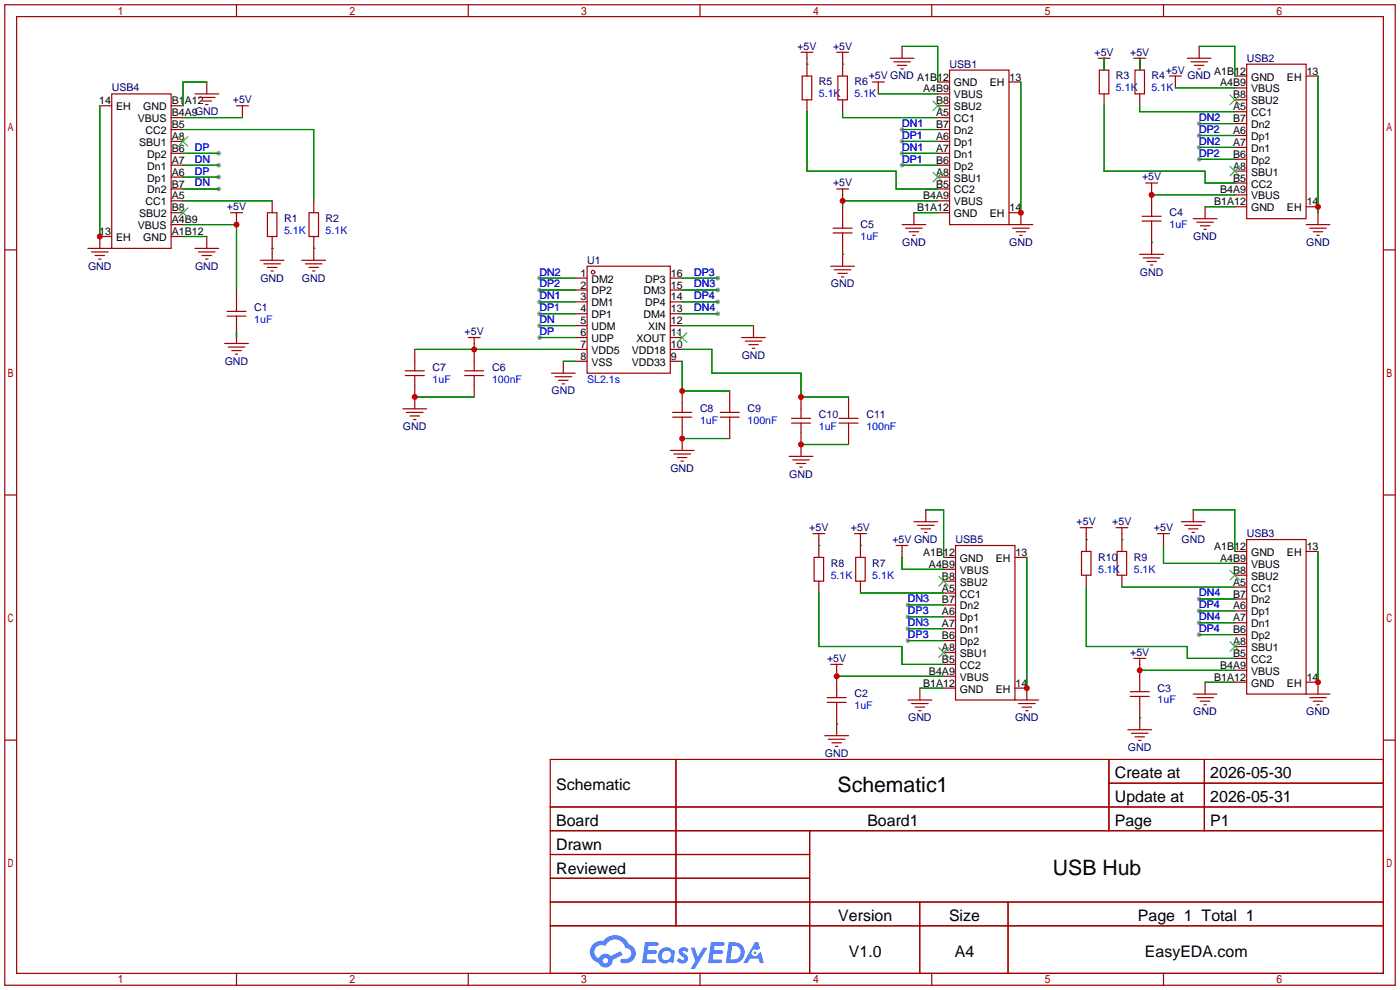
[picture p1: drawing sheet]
<svg xmlns="http://www.w3.org/2000/svg" width="299mm" height="212mm" viewBox="0 0 299 212" stroke-linecap="round" stroke-linejoin="round" font-family="sans-serif">
<g fill="#999">
<circle cx="46.7" cy="32.8" r=".51"/>
<circle cx="46.7" cy="35.3" r=".51"/>
<circle cx="46.7" cy="37.8" r=".51"/>
<circle cx="46.7" cy="40.4" r=".51"/>
<circle cx="115.3" cy="72.1" r=".51"/>
<circle cx="115.3" cy="69.6" r=".51"/>
<circle cx="115.3" cy="59.4" r=".51"/>
<circle cx="115.3" cy="62" r=".51"/>
<circle cx="115.3" cy="64.5" r=".51"/>
<circle cx="115.3" cy="67.1" r=".51"/>
<circle cx="153.4" cy="59.4" r=".51"/>
<circle cx="153.4" cy="62" r=".51"/>
<circle cx="153.4" cy="64.5" r=".51"/>
<circle cx="153.4" cy="67.1" r=".51"/>
<circle cx="192.8" cy="30.2" r=".51"/>
<circle cx="192.8" cy="27.7" r=".51"/>
<circle cx="192.8" cy="35.3" r=".51"/>
<circle cx="192.8" cy="32.8" r=".51"/>
<circle cx="256.3" cy="26.4" r=".51"/>
<circle cx="256.3" cy="29" r=".51"/>
<circle cx="256.3" cy="31.5" r=".51"/>
<circle cx="256.3" cy="34" r=".51"/>
<circle cx="256.3" cy="135.6" r=".51"/>
<circle cx="256.3" cy="133.1" r=".51"/>
<circle cx="256.3" cy="130.6" r=".51"/>
<circle cx="256.3" cy="128" r=".51"/>
<circle cx="194.1" cy="136.9" r=".51"/>
<circle cx="194.1" cy="134.4" r=".51"/>
<circle cx="194.1" cy="131.8" r=".51"/>
<circle cx="194.1" cy="129.3" r=".51"/>
</g>
<g fill="none" stroke="#a10000" stroke-width=".25">
<path d="M1 1h297.2v209.6h-297.2zM3.6 3.6h292.1v204.4h-292.1zM50.5 1v2.6M100.1 1v2.6M149.6 1v2.6M199.1 1v2.6M248.7 1v2.6M1 53.4h2.6M295.7 53.4h2.5M1 105.8h2.6M295.7 105.8h2.5M1 158.2h2.6"/>
<path d="M295.7 158.2h2.5M117.6 162.3h178.1v45.7h-178.1zM117.6 172.5h178.1M117.6 177.5h178.1M144.5 162.3v35.6M173 177.5v30.5M237 162.3v15.2M237 167.4h58.7M257.4 162.3v15.2M117.6 182.6h55.4M117.6 192.8h178.1M117.6 187.7h55.4"/>
<path d="M117.6 197.9h178.1M196.6 192.8v15.2M215.4 192.8v15.2M50.5 208v2.6M100.1 208v2.6M149.6 208v2.6M199.1 208v2.6M248.7 208v2.6"/>
</g>
<g fill="#5487ff">
<path d="M145.3 202.7a1.3 1.3 0 0 1 1.9 .3l-.4 .6a.54 .54 0 0 0-.9-.2l.1 .2a1.34 1.34 0 0 1 .9 1.8 1.47 1.47 0 0 1-2.3-.1l.5-.6 .8 .5a.31 .31 0 0 0 .4-.3 .31 .31 0 0 0-.3-.4 1.12 1.12 0 0 1-.7-1.8z"/>
<path d="M147.6 202.5h.9l.6 2 1.2-2h.9l-2.7 4.6h-.9l1-1.7z"/>
<path d="M137.8 201.4h1.7a1.31 1.31 0 0 1 1.2 .2 .4 .4 0 0 1-.3 .5l-1.8 .1-.1 .9h1.6a.4 .4 0 0 1 .4 .4 .4 .4 0 0 1-.5 .4h-1.6l-.2 1.2h1.4a.46 .46 0 0 1 .5 0 .46 .46 0 0 1 .1 .5l-.4 .2h-2.6z"/>
<path d="M151.9 201.4h1.7a1.32 1.32 0 0 1 1.2 .2 .39 .39 0 0 1-.3 .5l-1.8 .1-.1 .9h1.6a.4 .4 0 0 1 .4 .4 .4 .4 0 0 1-.4 .4h-1.7l-.2 1.2h1.4a.46 .46 0 0 1 .5 0 .46 .46 0 0 1 .1 .5l-.4 .2h-2.6z"/>
<path d="M161.3 201.4h.8l.3 1.3-.6 .4a.75 .75 0 0 0-1.1 .3 .75 .75 0 0 0 .5 1 .75 .75 0 0 0 .9-.7l.5-.2 .6 2.3h-.8l-.3-.9h-1.8l-.5 .9h-1z"/>
<path d="M155.7 201.4l-.6 4.4h1.5a2.27 2.27 0 0 0 2.6-2.2 2.27 2.27 0 0 0-2.7-2.2zM156.5 202.1a1.5 1.5 0 0 1 1.8 1.6 1.5 1.5 0 0 1-1.9 1.4h-.3z"/>
<path d="M141.2 203a1.6 1.6 0 0 0-.3 2.3 1.6 1.6 0 0 0 2.3 .2l.7 .3 .3-2.4-.1-.3-.5-.1a1.58 1.58 0 0 0-2.4 0zM141.8 203.5a.98 .98 0 0 1 1.6 .4 .98 .98 0 0 1-1.1 1.3 .94 .94 0 0 1-.9-.7 .94 .94 0 0 1 .4-1z"/>
<path d="M126.8 201.8a2.37 2.37 0 0 0 1.1 4 1.54 1.54 0 0 0 1.8 1 1.54 1.54 0 0 0 1.2-1.6l2.2-1.1-.5-.8-2 1a1.57 1.57 0 0 0-2.7 .5 1.5 1.5 0 0 1-.7-2.1 1.5 1.5 0 0 1 2.2-.5 2.23 2.23 0 0 1 2.3-1.4 2.23 2.23 0 0 1 2 1.8 1.16 1.16 0 0 1 1.2 1.1 1.16 1.16 0 0 1-1.1 1.2h-.7a.47 .47 0 0 0-.5 .4 .47 .47 0 0 0 .4 .5 2.17 2.17 0 0 0 2.5-.9 2.17 2.17 0 0 0-.3-2.7l-.8-.4a3.2 3.2 0 0 0-5.5-.7l-1.1 .1zM128.8 205.3a.6 .6 0 0 1 1.2 0 .6 .6 0 0 1-1.2 0z"/>
<circle cx="161.4" cy="203.6" r=".28"/>
</g>
<g fill="none" stroke="#a10000" stroke-width=".25">
<path d="M44.2 17.5v2.6M171.2 11.2h2.5M171.4 16.3h2.1v5h-2.1zM172.5 11.2v5.1M178.8 11.2h2.6M179.1 16.3h2v5h-2zM180.1 11.2v5.1M186.4 17.5h2.6M187.7 17.5v2.6M190.2 12.4h5.1M191 13.2h3.6M191.8 14h2"/>
<path d="M192.5 14.7h.5M192.8 9.9v2.5M200.4 17.5h2.5M202.9 15h12.7v33h-12.7zM215.6 17.5h2.6M234.7 12.4h2.5M234.9 15h2.1v5.1h-2.1zM236 12.4v2.6M242.3 12.4h2.6M242.6 15h2v5.1h-2zM243.6 12.4v2.6M249.9 16.3h2.6"/>
<path d="M251.2 16.3v2.5M253.7 12.4h5.1M254.5 13.2h3.6M255.3 14h2M256 14.7h.5M256.3 9.9v2.5M263.9 16.3h2.5M263.9 18.8h2.5M266.4 13.7h12.7v33h-12.7zM279.1 16.3h2.6M21.3 22.6h2.6M23.9 20.1h12.7v33h-12.7z"/>
<path d="M36.6 22.6h2.5M36.6 25.1h2.5M36.6 27.7h2.5M36.6 30.2h2.5M36.6 32.8h2.5M36.6 35.3h2.5M36.6 37.8h2.5M41.7 20.1h5M42.4 20.8h3.6M43.2 21.6h2M43.9 22.4h.5M50.5 22.6h2.6"/>
<path d="M51.8 22.6v2.5M172.5 21.3v2.6M180.1 21.3v2.6M200.4 20.1h2.5M200.4 22.6h2.5M200.4 25.1h2.5M200.4 27.7h2.5M200.4 30.2h2.5M200.4 32.8h2.5M200.4 35.3h2.5M200.4 37.8h2.5M236 20.1v2.5"/>
<path d="M243.6 20.1v2.5M244.9 39.1h2.5M246.1 39.1v7.1M263.9 21.3h2.5M263.9 23.9h2.5M263.9 26.4h2.5M263.9 29h2.5M263.9 31.5h2.5M263.9 34h2.5M263.9 36.6h2.5M263.9 39.1h2.5M18.8 53.1h5.1"/>
<path d="M19.6 53.8h3.5M20.3 54.6h2.1M21.1 55.4h.5M23.9 50.5h-2.6v2.6M36.6 40.4h2.5M36.6 42.9h2.5M36.6 45.5h2.5M36.6 50.5h2.5M36.6 48h2.5M41.7 53.1h5M42.4 53.8h3.6M43.2 54.6h2"/>
<path d="M43.9 55.4h.5M44.2 50.5v2.6M49.3 45.5h2.5M50.5 45.5v2.5M55.6 55.6h5.1M56.4 56.4h3.5M57.1 45.5h2.1v5h-2.1zM57.1 57.2h2.1M57.9 57.9h.5M58.2 42.9v2.6M58.2 50.5v5.1M64.5 55.6h5.1"/>
<path d="M65.3 56.4h3.5M66 45.5h2.1v5h-2.1zM66 57.2h2.1M66.8 57.9h.5M67.1 42.9v2.6M67.1 50.5v5.1M122.9 59.4h2.6M125.5 56.9h17.8v22.9h-17.8zM143.3 59.4h2.5M177.5 56.9h5.1M178.1 48.8h4M178.1 49.8h4"/>
<path d="M178.3 57.7h3.6M178.8 40.4h2.6M179.1 58.4h2M179.8 59.2h.5M180.1 40.4v2.5M180.1 44.2v4.6M180.1 49.8v7.1M192.8 48h5.1M193.5 48.8h3.6M194.3 49.5h2M195.1 50.3h.5M195.3 45.5v2.5"/>
<path d="M200.4 40.4h2.5M200.4 42.9h2.5M200.4 45.5h2.5M215.6 45.5h2.6v2.5M215.6 48h5.1M216.4 48.8h3.6M217.2 49.5h2M217.9 50.3h.5M243.6 54.4h5.1M244.1 46.2h4.1M244.1 47.2h4.1M244.3 55.1h3.6"/>
<path d="M245.1 55.9h2M245.9 56.6h.5M246.1 47.2v7.2M255 46.7h5.1M255.8 47.5h3.5M256.5 48.3h2.1M257.3 49h.5M257.6 44.2v2.5M263.9 41.7h2.5M263.9 44.2h2.5M279.1 44.2h2.6M279.1 48h5.1"/>
<path d="M279.9 48.8h3.6M280.7 49.5h2M281.4 50.3h.5M281.7 45.5v2.5M48 73.4h5.1M48.5 66.5h4.1M48.5 67.6h4.1M48.8 74.2h3.5M49.5 74.9h2.1M50.3 75.7h.5M50.5 62v4.5M50.5 67.6v5.8"/>
<path d="M86.6 79.2h4.1M88.6 74.7v4.5M99.3 79.2h4.1M100.1 72.1h2.5M101.3 72.1v7.1M117.9 79.8h5M120.4 77.2v2.6M122.9 62h2.6M122.9 64.5h2.6M122.9 67.1h2.6M122.9 69.6h2.6M122.9 72.1h2.6"/>
<path d="M122.9 74.7h2.6M122.9 77.2h2.6M143.3 62h2.5M143.3 64.5h2.5M143.3 67.1h2.5M143.3 69.6h2.5M143.3 72.1h2.5M143.3 74.7h2.5M143.3 77.2h2.5M158.5 72.1h5.1M159.3 72.9h3.5M160 73.7h2.1"/>
<path d="M160.8 74.4h.5M161 69.6v2.5M86.1 87.4h5.1M86.6 80.3h4.1M86.9 88.1h3.5M87.6 88.9h2.1M88.4 89.7h.5M88.6 80.3v7.1M99.3 80.3h4.1M101.3 80.3v4.5M118.6 80.5h3.6M119.4 81.3h2"/>
<path d="M120.1 82h.5M143.3 96.3h5M143.8 88.1h4M143.8 89.2h4M144 97h3.6M144.8 97.8h2M145.5 98.6h.5M145.8 83.6v4.5M145.8 89.2v7.1M153.9 88.1h4.1M153.9 89.2h4.1M156 83.6v4.5"/>
<path d="M156 89.2v4.5M168.7 97.5h5M169.2 89.4h4M169.2 90.4h4M169.4 98.3h3.6M170.2 99.1h2M170.9 99.8h.5M171.2 84.8v4.6M171.2 90.4v7.1M179.3 89.4h4.1M179.3 90.4h4.1M181.4 84.8v4.6"/>
<path d="M181.4 90.4v4.6M173.7 114h2.6M174 119.1h2v5.1h-2zM175 114v5.1M182.6 114h2.6M182.9 119.1h2v5.1h-2zM183.9 114v5.1M191.5 116.6h2.6M192.8 116.6v2.5M195.3 111.5h5.1M196.1 112.3h3.5M196.8 113h2.1"/>
<path d="M197.6 113.8h.5M197.9 109v2.5M201.7 119.1h2.5M204.2 116.6h12.7v33h-12.7zM216.9 119.1h2.6M230.9 112.8h2.5M231.1 117.9h2.1v5h-2.1zM232.2 112.8v5.1M238.5 112.8h2.5M238.8 117.9h2v5h-2zM239.8 112.8v5.1M247.4 114h2.5"/>
<path d="M248.7 114v2.6M252.5 111.5h5.1M253.2 112.3h3.6M254 113h2M254.8 113.8h.5M255 109v2.5M263.9 117.9h2.5M266.4 115.3h12.7v33h-12.7zM279.1 117.9h2.6M175 124.2v2.5M183.9 124.2v2.5M201.7 121.7h2.5"/>
<path d="M201.7 124.2h2.5M201.7 126.7h2.5M201.7 129.3h2.5M201.7 131.8h2.5M201.7 134.4h2.5M201.7 136.9h2.5M201.7 139.4h2.5M232.2 122.9v2.6M239.8 122.9v2.6M263.9 120.4h2.5M263.9 122.9h2.5M263.9 125.5h2.5"/>
<path d="M263.9 128h2.5M263.9 130.6h2.5M263.9 133.1h2.5M263.9 135.6h2.5M263.9 138.2h2.5M176.3 157.2h5.1M176.8 149.1h4M176.8 150.1h4M177 158h3.6M177.5 142h2.6M177.8 158.8h2M178.6 159.5h.5"/>
<path d="M178.8 142v7.1M178.8 150.1v7.1M194.1 149.6h5M194.8 150.4h3.6M195.6 151.1h2M196.3 151.9h.5M196.6 147.1v2.5M201.7 142h2.5M201.7 144.5h2.5M201.7 147.1h2.5M216.9 147.1h2.6v2.5M216.9 149.6h5.1"/>
<path d="M217.7 150.4h3.5M218.4 151.1h2.1M219.2 151.9h.5M241 156h5.1M241.6 147.8h4M241.6 148.8h4M241.8 156.7h3.6M242.3 140.7h2.6M242.6 157.5h2M243.3 158.2h.5M243.6 140.7v7.1M243.6 148.8v7.2"/>
<path d="M255 148.3h5.1M255.8 149.1h3.5M256.5 149.9h2.1M257.3 150.6h.5M257.6 145.8v2.5M263.9 140.7h2.5M263.9 143.3h2.5M263.9 145.8h2.5M279.1 145.8h2.6v2.5M279.1 148.3h5.1M279.9 149.1h3.6M280.7 149.9h2"/>
<path d="M281.4 150.6h.5"/>
<circle cx="126.7" cy="58.2" r=".38"/>
</g>
<g fill="none" stroke="#3c3" stroke-width=".25">
<path d="M38.1 29.2l2 2M40.1 29.2l-2 2M199.4 21.6l2 2M199.4 36.8l2 2.1M201.4 21.6l-2 2M201.4 36.8l-2 2.1M262.9 20.3l2 2.1M262.9 35.6l2 2M264.9 20.3l-2 2.1M264.9 35.6l-2 2M38.1 44.4l2 2.1M40.1 44.4l-2 2.1"/>
<path d="M144.8 71.1l2 2.1M146.8 71.1l-2 2.1M200.7 123.2l2 2M200.7 138.4l2 2.1M202.7 123.2l-2 2M202.7 138.4l-2 2.1M262.9 121.9l2 2.1M262.9 137.2l2 2M264.9 121.9l-2 2.1M264.9 137.2l-2 2"/>
</g>
<g fill="none" stroke="#008700" stroke-width=".25">
<path d="M44.2 17.5h-5.1v5.1M172.5 13.7h.1M180.1 13.7h.1M192.8 9.9h7.6v7.6M218.2 17.5v28M236 12.4v2.6M243.6 12.4v2.6M251.2 18.8h12.7M256.3 9.9h7.6v6.4M281.7 16.3v29.2M21.3 22.6v27.9M39.1 25.1h12.7"/>
<path d="M39.1 27.7h28v15.2M39.1 32.8h7.6M39.1 35.3h7.6M39.1 37.8h7.6M172.5 23.9v12.7h19v3.8h8.9M180.1 23.9v1.2h20.3M187.7 20.1h12.7M192.8 27.7h7.6M192.8 32.8h7.6M192.8 35.3h7.6M192.8 30.2h7.6M236 22.6v14h21.6v2.5h6.3"/>
<path d="M243.6 22.6v1.3h20.3M256.3 26.4h7.6M256.3 29h7.6M256.3 31.5h7.6M256.3 34h7.6M39.1 48h11.4v14M39.1 50.5h5.1M39.1 42.9h19.1M39.1 40.4h7.6M58.2 53.1h.1M67.1 53.1h.1M115.3 59.4h7.6"/>
<path d="M145.8 59.4h7.6M180.1 54.4h.1M195.3 45.5h5.1M200.4 42.9h-20.3v1.3M246.1 51.8h.1M246.1 41.7h17.8M257.6 44.2h6.3M50.5 70.9v1.2M88.6 74.7h34.3M115.3 69.6h7.6M115.3 72.1h7.6M115.3 62h7.6"/>
<path d="M115.3 64.5h7.6M115.3 67.1h7.6M120.4 77.2h2.5M145.8 74.7h6.3v5.1h19.1v5h10.2M145.8 69.6h15.2M145.8 62h7.6M145.8 64.5h7.6M145.8 67.1h7.6M145.8 77.2v6.4h10.2M88.6 84.8h12.7M145.8 93.7h10.2M171.2 95h10.2"/>
<path d="M175 116.6h.1M183.9 116.6h.1M192.8 119.1v2.6h8.9M197.9 109h3.8v10.1M219.5 119.1v28M232.2 115.3h.1M239.8 115.3h.1M248.7 116.6v3.8h15.2M255 109h8.9v8.9M281.7 117.9v27.9M175 126.7v11.5h17.8v3.8h8.9M183.9 126.7h17.8"/>
<path d="M194.1 136.9h7.6M194.1 134.4h7.6M194.1 131.8h7.6M194.1 129.3h7.6M232.2 125.5v12.7h21.5v2.5h10.2M239.8 125.5h24.1M256.3 135.6h7.6M256.3 133.1h7.6M256.3 130.6h7.6M256.3 128h7.6M178.8 154.7h.1M178.8 144.5h22.9"/>
<path d="M196.6 147.1h5.1M243.6 153.4h.1M243.6 143.3h20.3M257.6 145.8h6.3"/>
</g>
<g fill="#c00">
<circle cx="50.5" cy="48" r=".63"/>
<circle cx="21.3" cy="50.5" r=".63"/>
<circle cx="101.3" cy="74.7" r=".63"/>
<circle cx="218.2" cy="45.5" r=".63"/>
<circle cx="281.7" cy="44.2" r=".63"/>
<circle cx="246.1" cy="41.7" r=".63"/>
<circle cx="180.1" cy="42.9" r=".63"/>
<circle cx="219.5" cy="147.1" r=".63"/>
<circle cx="281.7" cy="145.8" r=".63"/>
<circle cx="243.6" cy="143.3" r=".63"/>
<circle cx="178.8" cy="144.5" r=".63"/>
<circle cx="88.6" cy="84.8" r=".63"/>
<circle cx="145.8" cy="83.6" r=".63"/>
<circle cx="145.8" cy="93.7" r=".63"/>
<circle cx="171.2" cy="84.8" r=".63"/>
<circle cx="171.2" cy="95" r=".63"/>
</g>
<g font-size="4.5">
<text x="179" y="169.2">Schematic1</text>
<text x="225" y="187">USB Hub</text>
</g>
<g font-size="3.4">
<text x="238.3" y="166.4">Create at</text>
<text x="258.7" y="166.4">2026-05-30</text>
<text x="118.9" y="168.9">Schematic</text>
<text x="238.3" y="171.4">Update at</text>
<text x="258.7" y="171.4">2026-05-31</text>
<text x="118.9" y="176.5">Board</text>
<text x="185.4" y="176.5">Board1</text>
<text x="238.3" y="176.5">Page</text>
<text x="258.7" y="176.5">P1</text>
<text x="118.9" y="181.6">Drawn</text>
<text x="118.9" y="186.7">Reviewed</text>
<text x="179.2" y="196.8">Version</text>
<text x="202.8" y="196.8">Size</text>
<text x="243.2" y="196.8">Page 1 Total 1</text>
<text x="181.4" y="204.5">V1.0</text>
<text x="204.1" y="204.5">A4</text>
<text x="244.7" y="204.5">EasyEDA.com</text>
</g>
<g font-size="2.3" fill="#000080">
<text x="170.4" y="10.6">+5V</text>
<text x="178" y="10.6">+5V</text>
<text x="233.9" y="11.9">+5V</text>
<text x="241.5" y="11.9">+5V</text>
<text x="185.7" y="17">+5V GND A1B12</text>
<text x="202.9" y="14.4">USB1</text>
<text x="238.5" y="17">R3</text>
<text x="246.1" y="17">R4</text>
<text x="249.2" y="15.7">+5V</text>
<text x="253.8" y="17">GND</text>
<text x="266.4" y="13.2">USB2</text>
<text x="23.9" y="19.5">USB4</text>
<text x="49.8" y="22.1">+5V</text>
<text x="175" y="18.3">R5</text>
<text x="182.6" y="18.3">R6</text>
<text x="178" y="39.8">+5V</text>
<text x="244.1" y="38.6">+5V</text>
<text x="48.5" y="44.9">+5V</text>
<text x="60.7" y="47.5">R1</text>
<text x="69.6" y="47.5">R2</text>
<text x="249.9" y="46.2">C4</text>
<text x="183.9" y="48.7">C5</text>
<text x="192.8" y="52.5">GND</text>
<text x="215.7" y="52.5">GND</text>
<text x="255" y="51.3">GND</text>
<text x="279.2" y="52.5">GND</text>
<text x="18.8" y="57.6">GND</text>
<text x="41.7" y="57.6">GND</text>
<text x="125.5" y="56.4">U1</text>
<text x="243.6" y="58.9">GND</text>
<text x="55.6" y="60.2">GND</text>
<text x="64.5" y="60.2">GND</text>
<text x="177.6" y="61.4">GND</text>
<text x="54.4" y="66.5">C1</text>
<text x="99.3" y="71.6">+5V</text>
<text x="48" y="77.9">GND</text>
<text x="158.5" y="76.7">GND</text>
<text x="92.5" y="79.2">C7</text>
<text x="105.2" y="79.2">C6</text>
<text x="117.9" y="84.3">GND</text>
<text x="149.6" y="88.1">C8</text>
<text x="159.8" y="88.1">C9</text>
<text x="175" y="89.4">C10</text>
<text x="185.2" y="89.4">C11</text>
<text x="86.1" y="91.9">GND</text>
<text x="143.3" y="100.8">GND</text>
<text x="168.7" y="102.1">GND</text>
<text x="173" y="113.5">+5V</text>
<text x="181.8" y="113.5">+5V</text>
<text x="230.1" y="112.2">+5V</text>
<text x="237.7" y="112.2">+5V</text>
<text x="246.6" y="113.5">+5V</text>
<text x="190.7" y="116">+5V GND</text>
<text x="204.2" y="116">USB5</text>
<text x="234.7" y="119.9">R10</text>
<text x="242.3" y="119.9">R9</text>
<text x="252.5" y="116">GND</text>
<text x="266.4" y="114.8">USB3</text>
<text x="177.5" y="121.1">R8</text>
<text x="186.4" y="121.1">R7</text>
<text x="176.8" y="141.4">+5V</text>
<text x="241.5" y="140.2">+5V</text>
<text x="182.6" y="149.1">C2</text>
<text x="247.4" y="147.8">C3</text>
<text x="194.1" y="154.1">GND</text>
<text x="216.9" y="154.1">GND</text>
<text x="255" y="152.9">GND</text>
<text x="279.2" y="152.9">GND</text>
<text x="176.3" y="161.8">GND</text>
<text x="241.1" y="160.5">GND</text>
</g>
<g font-size="2.3">
<text x="215.8" y="17.2">13</text>
<text x="259.5" y="15.9">A1B12</text>
<text x="267.4" y="17.2">GND</text>
<text x="275.1" y="17.2">EH</text>
<text x="279.3" y="15.9">13</text>
<text x="21.2" y="22.3">14</text>
<text x="24.8" y="23.6">EH</text>
<text x="30.6" y="23.6">GND</text>
<text x="36.7" y="22.3">B1A12</text>
<text x="197.3" y="19.8">A4B9</text>
<text x="200" y="22.3">B8</text>
<text x="203.9" y="18.5">GND</text>
<text x="203.9" y="21">VBUS</text>
<text x="203.9" y="23.6">SBU2</text>
<text x="211.6" y="18.5">EH</text>
<text x="260.8" y="18.5">A4B9</text>
<text x="263.5" y="21">B8</text>
<text x="263.5" y="23.6">A5</text>
<text x="267.4" y="19.8">VBUS</text>
<text x="267.4" y="22.3">SBU2</text>
<text x="29.5" y="26.1">VBUS</text>
<text x="31.1" y="28.6">CC2</text>
<text x="36.7" y="29.9">A8</text>
<text x="36.7" y="27.4">B5</text>
<text x="36.7" y="24.8">B4A9GND</text>
<text x="200" y="24.8">A5</text>
<text x="200" y="27.4">B7</text>
<text x="200" y="29.9">A6</text>
<text x="203.9" y="26.1">CC1</text>
<text x="203.9" y="28.6">Dn2</text>
<text x="263.5" y="26.1">B7</text>
<text x="263.5" y="28.6">A6</text>
<text x="267.4" y="24.8">CC1</text>
<text x="267.4" y="27.4">Dn2</text>
<text x="267.4" y="29.9">Dp1</text>
<text x="29.7" y="31.2">SBU1</text>
<text x="31.5" y="33.7">Dp2</text>
<text x="36.7" y="35">A7</text>
<text x="36.7" y="32.5">B6</text>
<text x="200" y="32.5">A7</text>
<text x="200" y="35">B6</text>
<text x="203.9" y="31.2">Dp1</text>
<text x="203.9" y="33.7">Dn1</text>
<text x="263.5" y="31.2">A7</text>
<text x="263.5" y="33.7">B6</text>
<text x="267.4" y="32.5">Dn1</text>
<text x="267.4" y="35">Dp2</text>
<text x="31.5" y="41.3">Dn2</text>
<text x="31.5" y="38.8">Dp1</text>
<text x="31.5" y="36.3">Dn1</text>
<text x="36.7" y="40.1">B7</text>
<text x="36.7" y="37.5">A6</text>
<text x="200" y="37.5">A8</text>
<text x="200" y="40.1">B5</text>
<text x="203.9" y="36.3">Dp2</text>
<text x="203.9" y="38.8">SBU1</text>
<text x="203.9" y="41.3">CC2</text>
<text x="260.8" y="41.3">B4A9</text>
<text x="263.5" y="36.3">A8</text>
<text x="263.5" y="38.8">B5</text>
<text x="267.4" y="37.5">SBU1</text>
<text x="267.4" y="40.1">CC2</text>
<text x="29.7" y="46.4">SBU2</text>
<text x="31.1" y="43.9">CC1</text>
<text x="36.7" y="47.7">A4B9</text>
<text x="36.7" y="45.2">B8</text>
<text x="36.7" y="42.6">A5</text>
<text x="196" y="45.2">B1A12</text>
<text x="197.3" y="42.6">B4A9</text>
<text x="203.9" y="43.9">VBUS</text>
<text x="203.9" y="46.4">GND</text>
<text x="211.6" y="46.4">EH</text>
<text x="215.8" y="45.2">14</text>
<text x="259.5" y="43.9">B1A12</text>
<text x="267.4" y="42.6">VBUS</text>
<text x="267.4" y="45.2">GND</text>
<text x="275.1" y="45.2">EH</text>
<text x="279.3" y="43.9">14</text>
<text x="21.2" y="50.2">13</text>
<text x="24.8" y="51.5">EH</text>
<text x="29.5" y="49">VBUS</text>
<text x="30.6" y="51.5">GND</text>
<text x="36.7" y="50.2">A1B12</text>
<text x="124.1" y="59.1">1</text>
<text x="143.4" y="59.1">16</text>
<text x="124.1" y="61.7">2</text>
<text x="124.1" y="64.2">3</text>
<text x="126.4" y="60.4">DM2</text>
<text x="126.4" y="62.9">DP2</text>
<text x="126.4" y="65.5">DM1</text>
<text x="137.5" y="62.9">DM3</text>
<text x="137.9" y="65.5">DP4</text>
<text x="137.9" y="60.4">DP3</text>
<text x="143.4" y="64.2">14</text>
<text x="143.4" y="61.7">15</text>
<text x="124.1" y="66.7">4</text>
<text x="124.1" y="69.3">5</text>
<text x="124.1" y="71.8">6</text>
<text x="126.4" y="68">DP1</text>
<text x="126.4" y="70.6">UDM</text>
<text x="137.5" y="68">DM4</text>
<text x="138.5" y="70.6">XIN</text>
<text x="143.4" y="71.8">11</text>
<text x="143.4" y="69.3">12</text>
<text x="143.4" y="66.7">13</text>
<text x="124.1" y="74.4">7</text>
<text x="124.1" y="76.9">8</text>
<text x="126.4" y="73.1">UDP</text>
<text x="126.4" y="75.6">VDD5</text>
<text x="135" y="75.6">VDD18</text>
<text x="136" y="73.1">XOUT</text>
<text x="143.4" y="76.9">9</text>
<text x="143.4" y="74.4">10</text>
<text x="126.4" y="78.2">VSS</text>
<text x="135" y="78.2">VDD33</text>
<text x="197.3" y="118.8">A1B12</text>
<text x="217" y="118.8">13</text>
<text x="259.5" y="117.5">A1B12</text>
<text x="267.4" y="118.8">GND</text>
<text x="275.1" y="118.8">EH</text>
<text x="279.3" y="117.5">13</text>
<text x="198.5" y="121.4">A4B9</text>
<text x="201.3" y="123.9">B8</text>
<text x="205.2" y="120.1">GND</text>
<text x="205.2" y="122.6">VBUS</text>
<text x="205.2" y="125.2">SBU2</text>
<text x="212.8" y="120.1">EH</text>
<text x="260.8" y="120.1">A4B9</text>
<text x="263.5" y="122.6">B8</text>
<text x="263.5" y="125.2">A5</text>
<text x="267.4" y="121.4">VBUS</text>
<text x="267.4" y="123.9">SBU2</text>
<text x="201.3" y="126.4">A5</text>
<text x="201.3" y="129">B7</text>
<text x="201.3" y="131.5">A6</text>
<text x="205.2" y="127.7">CC1</text>
<text x="205.2" y="130.2">Dn2</text>
<text x="263.5" y="127.7">B7</text>
<text x="263.5" y="130.2">A6</text>
<text x="267.4" y="126.4">CC1</text>
<text x="267.4" y="129">Dn2</text>
<text x="267.4" y="131.5">Dp1</text>
<text x="201.3" y="134.1">A7</text>
<text x="201.3" y="136.6">B6</text>
<text x="205.2" y="132.8">Dp1</text>
<text x="205.2" y="135.3">Dn1</text>
<text x="205.2" y="137.9">Dp2</text>
<text x="263.5" y="132.8">A7</text>
<text x="263.5" y="135.3">B6</text>
<text x="263.5" y="137.9">A8</text>
<text x="267.4" y="134.1">Dn1</text>
<text x="267.4" y="136.6">Dp2</text>
<text x="201.3" y="139.1">A8</text>
<text x="201.3" y="141.7">B5</text>
<text x="205.2" y="140.4">SBU1</text>
<text x="205.2" y="142.9">CC2</text>
<text x="260.8" y="142.9">B4A9</text>
<text x="263.5" y="140.4">B5</text>
<text x="267.4" y="139.1">SBU1</text>
<text x="267.4" y="141.7">CC2</text>
<text x="197.3" y="146.8">B1A12</text>
<text x="198.5" y="144.2">B4A9</text>
<text x="205.2" y="145.5">VBUS</text>
<text x="205.2" y="148">GND</text>
<text x="212.8" y="148">EH</text>
<text x="217" y="146.8">14</text>
<text x="259.5" y="145.5">B1A12</text>
<text x="267.4" y="144.2">VBUS</text>
<text x="267.4" y="146.8">GND</text>
<text x="275.1" y="146.8">EH</text>
<text x="279.3" y="145.5">14</text>
</g>
<g font-size="2.3" fill="#00f">
<text x="175" y="20.8">5.1K</text>
<text x="182.6" y="20.8">5.1K</text>
<text x="238.5" y="19.5">5.1K</text>
<text x="246.1" y="19.5">5.1K</text>
<text x="192.8" y="29.7">DP1</text>
<text x="192.8" y="27.1">DN1</text>
<text x="256.3" y="25.9">DN2</text>
<text x="256.3" y="28.4">DP2</text>
<text x="41.7" y="32.2">DP</text>
<text x="41.7" y="34.8">DN</text>
<text x="192.8" y="34.8">DP1</text>
<text x="192.8" y="32.2">DN1</text>
<text x="256.3" y="31">DN2</text>
<text x="256.3" y="33.5">DP2</text>
<text x="41.7" y="37.3">DP</text>
<text x="41.7" y="39.8">DN</text>
<text x="60.7" y="50">5.1K</text>
<text x="69.6" y="50">5.1K</text>
<text x="183.9" y="51.3">1uF</text>
<text x="249.9" y="48.7">1uF</text>
<text x="115.3" y="58.9">DN2</text>
<text x="148.3" y="58.9">DP3</text>
<text x="115.3" y="61.4">DP2</text>
<text x="115.3" y="64">DN1</text>
<text x="148.3" y="61.4">DN3</text>
<text x="148.3" y="64">DP4</text>
<text x="54.4" y="69.1">1uF</text>
<text x="115.3" y="71.6">DP</text>
<text x="115.3" y="69.1">DN</text>
<text x="115.3" y="66.5">DP1</text>
<text x="148.3" y="66.5">DN4</text>
<text x="92.5" y="81.8">1uF</text>
<text x="105.2" y="81.8">100nF</text>
<text x="125.5" y="81.8">SL2.1s</text>
<text x="149.6" y="90.6">1uF</text>
<text x="159.8" y="90.6">100nF</text>
<text x="175" y="91.9">1uF</text>
<text x="185.2" y="91.9">100nF</text>
<text x="177.5" y="123.7">5.1K</text>
<text x="186.4" y="123.7">5.1K</text>
<text x="234.7" y="122.4">5.1K</text>
<text x="242.3" y="122.4">5.1K</text>
<text x="194.1" y="131.3">DP3</text>
<text x="194.1" y="128.7">DN3</text>
<text x="256.3" y="130">DP4</text>
<text x="256.3" y="127.5">DN4</text>
<text x="194.1" y="136.4">DP3</text>
<text x="194.1" y="133.8">DN3</text>
<text x="256.3" y="135.1">DP4</text>
<text x="256.3" y="132.6">DN4</text>
<text x="182.6" y="151.6">1uF</text>
<text x="247.4" y="150.3">1uF</text>
</g>
</svg>
